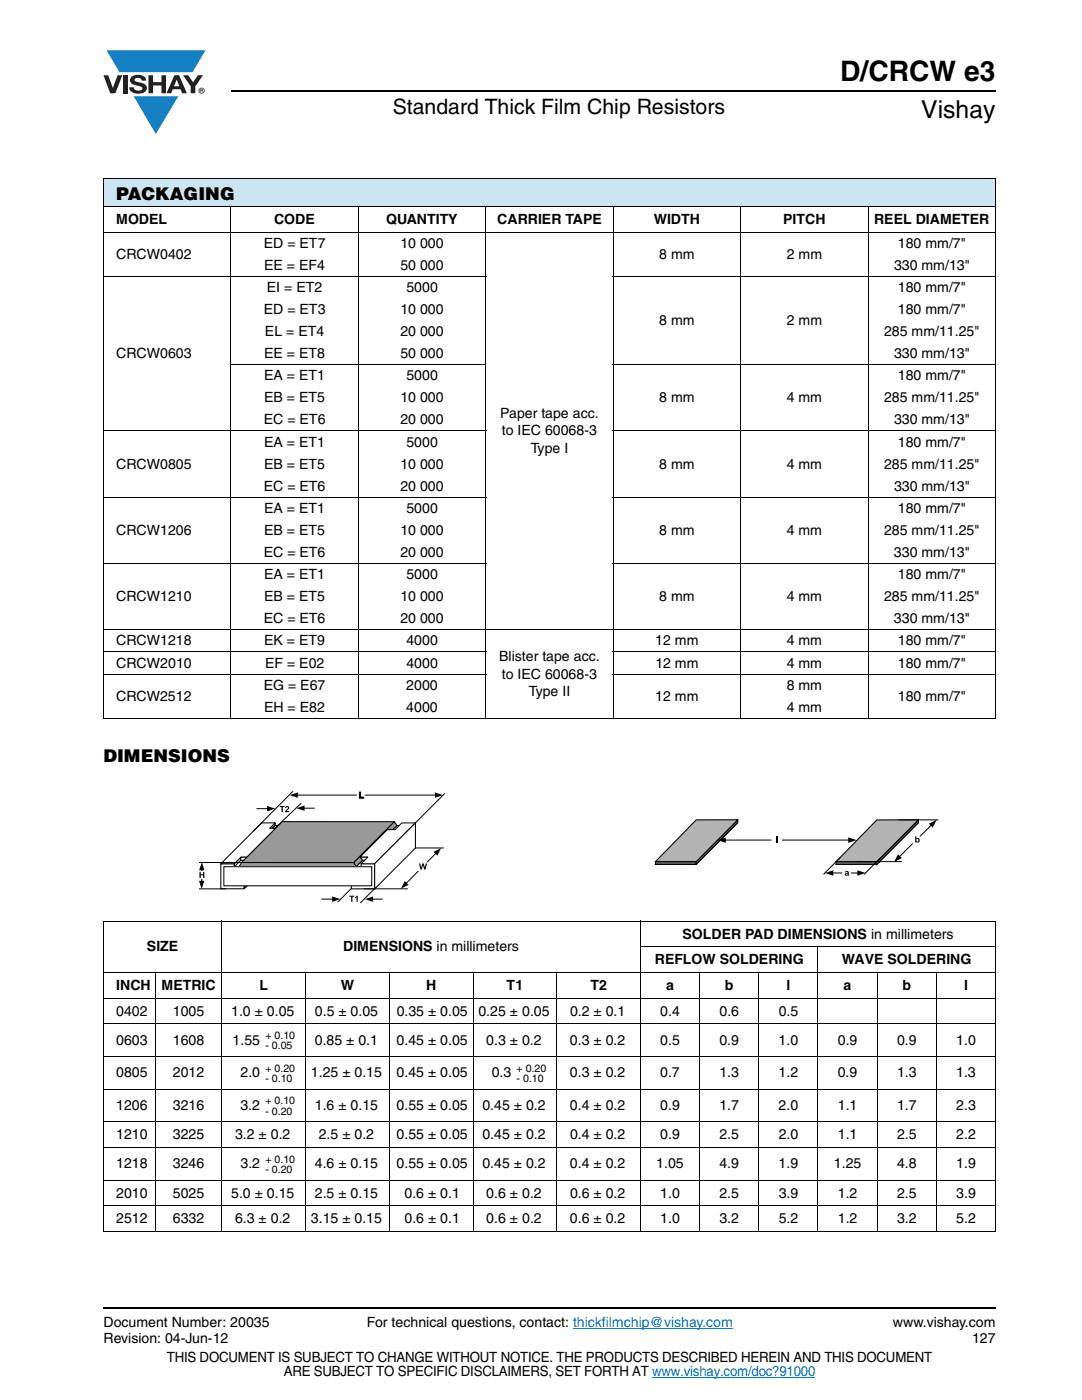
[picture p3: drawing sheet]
<svg xmlns="http://www.w3.org/2000/svg" width="216mm" height="279mm" viewBox="0 0 216 279" stroke-linecap="round" stroke-linejoin="round" font-family="sans-serif">
<path d="M114.3 265.1h31.9" fill="none" stroke="#007ec4" stroke-width=".2"/>
<path d="M20.5 260.8h.1v.4h-.1z" fill="#000"/>
<path d="M46.1 18.2h152.5M20.6 261h178.2" fill="none" stroke="#000" stroke-width=".36"/>
<path d="M20.6 10.1h20.4v16.7h-20.4z" fill="#fff"/>
<g fill="#147fc3">
<path d="M21.3 10.1h19.7l-2.6 4.3h-3.8h-10.8z"/>
<path d="M26.7 19.2h8.9l-4.5 7.6z"/>
</g>
<g fill="#231f20">
<path d="M20.6 15h1l.9 2.5 1-2.5h.9l-1.4 3.6h-1z"/>
<path d="M24.6 15h.9v3.6h-.9z"/>
<path d="M26.3 15.3a2.1 2.1 0 0 1 2.8 .4l.1 .4h-.9a.79 .79 0 0 0-.7-.6 .79 .79 0 0 0-.8 .5l.3 .2 1 .3a1.08 1.08 0 0 1 1.2 1 1.08 1.08 0 0 1-1.1 1.1 1.73 1.73 0 0 1-2.4-1.2h.9a.96 .96 0 0 0 .8 .7 .96 .96 0 0 0 .9-.5 1.31 1.31 0 0 0-1.2-.6 1.03 1.03 0 0 1-1.1-.5 1.03 1.03 0 0 1 .2-1.2z"/>
<path d="M29.6 15h.9v1.4h1.7v-1.4h.9v3.6h-.9v-1.5h-1.7v1.5h-.9z"/>
<path d="M36.5 15h1.1l.9 1.4 1-1.4h1l-1.5 2.2v1.4h-.9v-1.4z"/>
<path d="M35.3 15.9l.5 1.3h-1.1zM34.8 15l-1.6 3.6h1l.3-.8h1.5l.3 .8h1l-1.6-3.6z"/>
<path d="M39.8 18.1a.46 .46 0 0 1 .9 0 .46 .46 0 0 1-.9 0zM39.6 18.1a.6 .6 0 0 0 1.2 0 .6 .6 0 0 0-1.2 0z"/>
<path d="M40.1 17.9h.2v.1h-.2zM40 17.8v.6h.1v-.3l.4 .3-.2-.3 .2-.1-.1-.2z"/>
</g>
<path d="M130.1 274.9h32.5" fill="none" stroke="#007ec4" stroke-width=".2"/>
<path d="M20.6 35.7h178v5.5h-178z" fill="#cce5f3"/>
<g fill="none" stroke="#000" stroke-width=".2">
<path d="M20.6 35.7h178.1M20.6 35.8v107.5M198.6 35.8v107.5M20.6 41.2h178.1M20.6 46.3h178.1M20.6 55.1h76.4M46.1 41.1v102.3M71.5 41.1v102.3M96.9 41.1v102.3M122.3 55.1h76.4M122.4 41.1v102.3M147.8 41.1v102.3"/>
<path d="M173.2 41.1v102.3M46 72.8h51M122.3 72.8h76.4M20.6 86h76.4M20.6 99.2h76.4M122.3 86h76.4M122.3 99.2h76.4M20.6 112.5h76.4M122.3 112.5h76.4M20.6 125.7h178.1M20.6 130.1h76.4M20.6 134.5h76.4"/>
<path d="M122.3 130.1h76.4M122.3 134.5h76.4M20.6 143.3h178.1M20.6 183.9h178.1M20.6 194.1h178.1M20.6 199.2h178.1M20.6 184v61.7M31 194v51.9M44.3 183.8v62.1M61 194v51.9M77.7 194v51.9M94.4 194v51.9"/>
<path d="M111.1 194v51.9M127.7 189h71M127.8 183.8v62.1M139.6 194v51.9M151.4 194v51.9M163.2 188.9v57M175 194v51.9M186.8 194v51.9M198.6 184v61.7M20.6 204.3h178.1M20.6 210.9h178.1M20.6 217.4h178.1"/>
<path d="M20.6 223.9h178.1M20.6 229h178.1M20.6 235.5h178.1M20.6 240.7h178.1M20.6 245.8h178.1"/>
</g>
<path d="M39.5 157.9h49.3v22.4h-49.3z" fill="#fff"/>
<path d="M64.1 179.4h2.4M71.3 176.1l-3.9 4M74.2 179.4h2.2M75.8 176.3l-3.9 3.9" fill="none" stroke="#000" stroke-width=".2"/>
<path d="M66.3 178.9l1.6 .5-1.6 .6zM72.8 179.4l1.7-.5v1.1z" fill="#000"/>
<path d="M78.7 164l.6 .8-8.2 8.2-.5-.9z" fill-rule="evenodd" fill="#999"/>
<path d="M78.7 164l.6 .8-8.2 8.2-.5-.9z" fill="none" stroke="#000" stroke-width=".2"/>
<path d="M44.1 172.4h2.7v4.3h1.9v.7h-4.6z" fill-rule="evenodd" fill="#fff"/>
<path d="M44.1 172.4h2.7v4.3h1.9v.7h-4.6z" fill="none" stroke="#000" stroke-width=".2"/>
<path d="M79.2 164.8l1-.1-8.1 8.3h-1z" fill-rule="evenodd" fill="#fff"/>
<path d="M79.2 164.8l1-.1-8.1 8.3h-1z" fill="none" stroke="#000" stroke-width=".2"/>
<path d="M71.8 171h1.6v.7h-1z" fill-rule="evenodd" fill="#fff"/>
<path d="M71.8 171h1.6v.7h-1z" fill="none" stroke="#000" stroke-width=".2"/>
<path d="M72.1 172.4h2.7v5h-4.7v-.7h2z" fill-rule="evenodd" fill="#fff"/>
<path d="M72.1 172.4h2.7v5h-4.7v-.7h2z" fill="none" stroke="#000" stroke-width=".2"/>
<path d="M48.2 172.1h22.4l.5 .9h-23.4z" fill-rule="evenodd" fill="#999"/>
<path d="M48.2 172.1h22.4l.5 .9h-23.4zM54.9 164.7h.7l-.6 .6h-.7z" fill="none" stroke="#000" stroke-width=".2"/>
<path d="M77.3 165.6h1.5l1.4-1.4h2.7l-8.1 8.2h-2.7l1.3-1.4h-1.5z" fill-rule="evenodd" fill="#fff"/>
<path d="M77.3 165.6h1.5l1.4-1.4h2.7l-8.1 8.2h-2.7l1.3-1.4h-1.5z" fill="none" stroke="#000" stroke-width=".2"/>
<path d="M48.7 176.8h.6l-.6 .6z" fill="#fff"/>
<path d="M48.7 176.8h.6l-.6 .6zM54.9 164.2v.5l-8.1 8.3v-.6z" fill="none" stroke="#000" stroke-width=".2"/>
<path d="M48 171h1.3v.7h-1.3z" fill-rule="evenodd" fill="#fff"/>
<path d="M48 171h1.3v.7h-1.3z" fill="none" stroke="#000" stroke-width=".2"/>
<path d="M52.2 164.2h2.7l-1.1 1.1h1.2l-5.7 5.7h-1.2l-1.3 1.4h-2.7z" fill-rule="evenodd" fill="#fff"/>
<path d="M52.2 164.2h2.7l-1.1 1.1h1.2l-5.7 5.7h-1.2l-1.3 1.4h-2.7z" fill="none" stroke="#000" stroke-width=".2"/>
<path d="M56.3 164h22.4l-8.1 8.1h-22.4z" fill-rule="evenodd" fill="#999"/>
<path d="M58.4 157.9l-7.9 8.1M59.2 158.7h27.8M88.8 158.3l-8.4 8.4M39.7 177.4h5.4M39.7 172.1h9.5M40.3 173.5l-.1 2.5M51.2 161.4h2.3M56.3 164h22.4l-8.1 8.1h-22.4zM60.1 160.3l-5.5 5.2M60.5 161.3h2.3" fill="none" stroke="#000" stroke-width=".2"/>
<path d="M57.8 158.7l1.6-.6v1.1zM86.8 158.1l1.6 .6-1.6 .5zM39.7 175.8h1.1l-.6 1.6zM40.3 172l.5 1.7h-1.1zM53.3 160.9l1.6 .5-1.6 .5zM59.1 161.3l1.7-.5v1z" fill="#000"/>
<path d="M71.3 158h1.4v1.5h-1.4z" fill="#fff"/>
<path d="M71.3 158h1.4v1.5h-1.4z" fill="none" stroke="#fff" stroke-width=".2"/>
<path d="M71.7 158.1h.3v1h.6v.2h-.9z" fill-rule="evenodd" fill="#000"/>
<path d="M71.7 158.1h.3v1h.6v.2h-.9z" fill="none" stroke="#000" stroke-width=".2"/>
<path d="M39.5 173.9h1.4v1.4h-1.4z" fill="#fff"/>
<path d="M39.5 173.9h1.4v1.4h-1.4z" fill="none" stroke="#fff" stroke-width=".2"/>
<g fill="#000">
<path d="M80.8 175.8l.7 .8-1.5 .8zM86.5 170l1.5-.8-.7 1.6z"/>
<path d="M39.8 174h.2v.5h.5v-.5h.3v1.2h-.3v-.5h-.5v.5h-.2z" fill-rule="evenodd"/>
</g>
<path d="M72.6 177.4h8.8M80.7 169.2h7.9M87 170.2l-6 6.2" fill="none" stroke="#000" stroke-width=".2"/>
<path d="M83.5 172.2h1.9v1.5h-1.9z" fill="#fff"/>
<path d="M83.5 172.2h1.9v1.5h-1.9z" fill="none" stroke="#fff" stroke-width=".2"/>
<path d="M74.8 172.4l8.1-8.2v5l-8.1 8.2z" fill-rule="evenodd" fill="#fff"/>
<path d="M74.8 172.4l8.1-8.2v5l-8.1 8.2z" fill="none" stroke="#000" stroke-width=".2"/>
<path d="M44.7 173h29.5v3.8h-29.5z" fill="#fff"/>
<path d="M44.7 173h29.5v3.8h-29.5z" fill="none" stroke="#000" stroke-width=".2"/>
<g fill="#000">
<path d="M55.8 160.9h1v.2h-.4v1h-.2v-1h-.4z" fill-rule="evenodd"/>
<path d="M57 160.9a.45 .45 0 0 1 .7 .3 .45 .45 0 0 1-.4 .6l.4 .1v.2h-.8v-.2a.67 .67 0 0 0 .5-.8l-.5 .1z" fill-rule="evenodd"/>
<path d="M69.7 178.8h1v.2h-.4v1h-.2v-1h-.4z" fill-rule="evenodd"/>
<path d="M70.9 179.1l.5-.4v1.3h-.2v-.9l-.3 .2z" fill-rule="evenodd"/>
<path d="M83.6 172.3h.3l.1 .9 .3-.9h.3l.2 .9 .2-.9h.2l-.3 1.2h-.2l-.3-.9-.2 .9h-.3z" fill-rule="evenodd"/>
</g>
<path d="M130.6 163.4h56.7v11.4h-56.7z" fill="#fff"/>
<path d="M175 164.2h8.3l-8.3 8.3h-8.2z" fill="none" stroke="#000" stroke-width=".2"/>
<path d="M166.8 172h8.2v.5h-8.2z" fill="#666"/>
<path d="M166.8 172h8.2v.5h-8.2z" fill="none" stroke="#000" stroke-width=".21"/>
<path d="M183.3 163.6v.6l-8.3 8.3v-.6z" fill-rule="evenodd" fill="#666"/>
<path d="M183.3 163.6v.6l-8.3 8.3v-.6z" fill="none" stroke="#000" stroke-width=".21"/>
<path d="M175 163.6h8.3l-8.3 8.4h-8.1z" fill-rule="evenodd" fill="#b3b3b3"/>
<path d="M175 163.6h8.3l-8.3 8.4h-8.1z" fill="none" stroke="#000" stroke-width=".21"/>
<path d="M166 174.2h5.3M167.7 171.1l-3.4 3.4M171 172h9M175.8 171.1l-3.4 3.4M179.3 163.6h8M185.9 164.6l-6.5 6.4" fill="none" stroke="#000" stroke-width=".2"/>
<path d="M164.6 174.2l1.7-.5v1.1zM171.1 173.7l1.6 .5-1.6 .6zM179.2 170.5l.8 .7-1.6 .8zM185.3 164.4l1.6-.8-.8 1.6z" fill="#000"/>
<path d="M168.1 173.8h1.6v.7h-1.6z" fill="#fff"/>
<path d="M168.1 173.8h1.6v.7h-1.6z" fill="none" stroke="#fff" stroke-width=".2"/>
<path d="M182.2 167h1.3v1.4h-1.3z" fill="#fff"/>
<path d="M182.2 167h1.3v1.4h-1.3z" fill="none" stroke="#fff" stroke-width=".2"/>
<path d="M138.9 164.2h8.3l-8.3 8.3h-8.1z" fill="none" stroke="#000" stroke-width=".2"/>
<path d="M130.8 171.9h8.1v.6h-8.1z" fill="#666"/>
<path d="M130.8 171.9h8.1v.6h-8.1z" fill="none" stroke="#000" stroke-width=".21"/>
<path d="M147.2 163.6v.6l-8.3 8.3v-.6z" fill-rule="evenodd" fill="#666"/>
<path d="M147.2 163.6v.6l-8.3 8.3v-.6z" fill="none" stroke="#000" stroke-width=".21"/>
<path d="M138.9 163.6h8.3l-8.3 8.3h-8.1z" fill-rule="evenodd" fill="#b3b3b3"/>
<path d="M138.9 163.6h8.3l-8.3 8.3h-8.1z" fill="none" stroke="#000" stroke-width=".21"/>
<path d="M144.6 167.7h24.9" fill="none" stroke="#000" stroke-width=".2"/>
<path d="M143.2 167.7l1.6-.6v1.1zM169.3 167.1l1.6 .6-1.6 .5z" fill="#000"/>
<path d="M154 167.1h1.9v1.3h-1.9z" fill="#fff"/>
<path d="M154 167.1h1.9v1.3h-1.9z" fill="none" stroke="#fff" stroke-width=".2"/>
<path d="M155 167h.2v1.2h-.2z" fill="#000"/>
<g fill="#000">
<path d="M168.9 174.4v.2h.1l.1-.3zM168.7 173.9a.38 .38 0 0 1 .4-.1 .38 .38 0 0 1 .3 .4v.6l-.2-.1a.32 .32 0 0 1-.5 .1 .32 .32 0 0 1-.1-.5 .32 .32 0 0 1 .4-.1l.1-.2-.5 .1z" fill-rule="evenodd"/>
<path d="M182.9 167.5a.26 .26 0 0 0 0 .3 .26 .26 0 0 0 .3 .1v-.4zM182.6 166.9h.3v.5a.42 .42 0 0 1 .5 0 .42 .42 0 0 1 0 .6 .42 .42 0 0 1-.6 0v.2h-.2z" fill-rule="evenodd"/>
</g>
<text font-size="5.6" x="167.6" y="16.1">D/CRCW e3</text>
<text font-size="4.9" x="183.8" y="23.6">Vishay</text>
<text font-size="4.2" x="78.4" y="22.8">Standard Thick Film Chip Resistors</text>
<g font-size="3.5">
<text x="23.2" y="39.8">PACKAGING</text>
<text x="20.6" y="152">DIMENSIONS</text>
</g>
<g font-size="2.8">
<text x="23.2" y="44.7">MODEL</text>
<text x="54.7" y="44.7">CODE</text>
<text x="77.1" y="44.7">QUANTITY</text>
<text x="99.2" y="44.7">CARRIER TAPE</text>
<text x="130.4" y="44.7">WIDTH</text>
<text x="156.3" y="44.7">PITCH</text>
<text x="174.4" y="44.7">REEL DIAMETER</text>
<text x="23.2" y="51.6">CRCW0402</text>
<text x="52.6" y="49.4">ED = ET7</text>
<text x="52.7" y="53.8">EE = EF4</text>
<text x="79.9" y="53.8">50 000</text>
<text x="79.9" y="49.4">10 000</text>
<text x="131.6" y="51.6">8 mm</text>
<text x="157" y="51.6">2 mm</text>
<text x="178.4" y="53.8">330 mm/13&quot;</text>
<text x="179.2" y="49.4">180 mm/7&quot;</text>
<text x="53.3" y="58.3">EI = ET2</text>
<text x="81.1" y="58.3">5000</text>
<text x="179.2" y="58.3">180 mm/7&quot;</text>
<text x="52.6" y="62.7">ED = ET3</text>
<text x="79.9" y="62.7">10 000</text>
<text x="131.6" y="64.9">8 mm</text>
<text x="157" y="64.9">2 mm</text>
<text x="179.2" y="62.7">180 mm/7&quot;</text>
<text x="23.2" y="71.5">CRCW0603</text>
<text x="52.7" y="71.5">EE = ET8</text>
<text x="52.9" y="67.1">EL = ET4</text>
<text x="79.9" y="67.1">20 000</text>
<text x="79.9" y="71.5">50 000</text>
<text x="176.4" y="67.1">285 mm/11.25&quot;</text>
<text x="178.4" y="71.5">330 mm/13&quot;</text>
<text x="52.7" y="75.9">EA = ET1</text>
<text x="81.1" y="75.9">5000</text>
<text x="179.2" y="75.9">180 mm/7&quot;</text>
<text x="52.7" y="80.3">EB = ET5</text>
<text x="79.9" y="80.3">10 000</text>
<text x="99.8" y="83.4">Paper tape acc.</text>
<text x="131.6" y="80.3">8 mm</text>
<text x="157" y="80.3">4 mm</text>
<text x="176.4" y="80.3">285 mm/11.25&quot;</text>
<text x="52.6" y="84.7">EC = ET6</text>
<text x="52.7" y="89.1">EA = ET1</text>
<text x="79.9" y="84.7">20 000</text>
<text x="81.1" y="89.1">5000</text>
<text x="100.2" y="86.9">to IEC 60068-3</text>
<text x="178.4" y="84.7">330 mm/13&quot;</text>
<text x="179.2" y="89.1">180 mm/7&quot;</text>
<text x="23.2" y="93.5">CRCW0805</text>
<text x="52.7" y="93.5">EB = ET5</text>
<text x="79.9" y="93.5">10 000</text>
<text x="105.9" y="90.4">Type I</text>
<text x="131.5" y="93.5">8 mm</text>
<text x="157" y="93.5">4 mm</text>
<text x="176.4" y="93.5">285 mm/11.25&quot;</text>
<text x="52.6" y="97.9">EC = ET6</text>
<text x="79.9" y="97.9">20 000</text>
<text x="178.4" y="97.9">330 mm/13&quot;</text>
<text x="23.2" y="106.8">CRCW1206</text>
<text x="52.7" y="102.4">EA = ET1</text>
<text x="52.7" y="106.8">EB = ET5</text>
<text x="79.9" y="106.8">10 000</text>
<text x="81.1" y="102.4">5000</text>
<text x="131.5" y="106.8">8 mm</text>
<text x="157" y="106.8">4 mm</text>
<text x="176.4" y="106.8">285 mm/11.25&quot;</text>
<text x="179.2" y="102.4">180 mm/7&quot;</text>
<text x="52.6" y="111.2">EC = ET6</text>
<text x="79.9" y="111.2">20 000</text>
<text x="178.4" y="111.2">330 mm/13&quot;</text>
<text x="23.2" y="120">CRCW1210</text>
<text x="52.7" y="115.6">EA = ET1</text>
<text x="52.7" y="120">EB = ET5</text>
<text x="79.9" y="120">10 000</text>
<text x="81.1" y="115.6">5000</text>
<text x="131.5" y="120">8 mm</text>
<text x="157" y="120">4 mm</text>
<text x="176.4" y="120">285 mm/11.25&quot;</text>
<text x="179.2" y="115.6">180 mm/7&quot;</text>
<text x="52.6" y="124.4">EC = ET6</text>
<text x="79.9" y="124.4">20 000</text>
<text x="178.4" y="124.4">330 mm/13&quot;</text>
<text x="23.2" y="128.8">CRCW1218</text>
<text x="52.7" y="128.8">EK = ET9</text>
<text x="81.1" y="128.8">4000</text>
<text x="99.6" y="131.9">Blister tape acc.</text>
<text x="130.8" y="128.8">12 mm</text>
<text x="157" y="128.8">4 mm</text>
<text x="179.2" y="128.8">180 mm/7&quot;</text>
<text x="23.2" y="133.2">CRCW2010</text>
<text x="52.6" y="137.6">EG = E67</text>
<text x="52.9" y="133.2">EF = E02</text>
<text x="81.1" y="137.6">2000</text>
<text x="81.1" y="133.2">4000</text>
<text x="100.2" y="135.4">to IEC 60068-3</text>
<text x="130.8" y="133.2">12 mm</text>
<text x="157" y="137.6">8 mm</text>
<text x="157" y="133.2">4 mm</text>
<text x="179.2" y="133.2">180 mm/7&quot;</text>
<text x="23.2" y="139.8">CRCW2512</text>
<text x="52.7" y="142">EH = E82</text>
<text x="81.1" y="142">4000</text>
<text x="105.5" y="139">Type II</text>
<text x="130.8" y="139.8">12 mm</text>
<text x="157" y="142">4 mm</text>
<text x="179.2" y="139.8">180 mm/7&quot;</text>
<text x="29.3" y="189.9">SIZE</text>
<text x="68.5" y="189.9">DIMENSIONS in millimeters</text>
<text x="136.2" y="187.3">SOLDER PAD DIMENSIONS in millimeters</text>
<text x="23.2" y="197.6">INCH</text>
<text x="32.2" y="197.6">METRIC</text>
<text x="51.8" y="197.6">L</text>
<text x="68" y="197.6">W</text>
<text x="85" y="197.6">H</text>
<text x="101.1" y="197.6">T1</text>
<text x="117.8" y="197.6">T2</text>
<text x="130.6" y="192.4">REFLOW SOLDERING</text>
<text x="132.9" y="197.6">a</text>
<text x="144.6" y="197.6">b</text>
<text x="156.9" y="197.6">l</text>
<text x="168" y="192.4">WAVE SOLDERING</text>
<text x="168.3" y="197.6">a</text>
<text x="180.1" y="197.6">b</text>
<text x="192.4" y="197.6">l</text>
<text x="23.2" y="202.7">0402</text>
<text x="34.5" y="202.7">1005</text>
<text x="46.1" y="202.7">1.0 ± 0.05</text>
<text x="62.8" y="202.7">0.5 ± 0.05</text>
<text x="79.2" y="202.7">0.35 ± 0.05</text>
<text x="95.5" y="202.7">0.25 ± 0.05</text>
<text x="113.7" y="202.7">0.2 ± 0.1</text>
<text x="131.8" y="202.7">0.4</text>
<text x="143.6" y="202.7">0.6</text>
<text x="155.4" y="202.7">0.5</text>
<text x="23.2" y="208.5">0603</text>
<text x="34.5" y="208.5">1608</text>
<text x="46.4" y="208.5">1.55</text>
<text x="62.8" y="208.5">0.85 ± 0.1</text>
<text x="79.1" y="208.5">0.45 ± 0.05</text>
<text x="97" y="208.5">0.3 ± 0.2</text>
<text x="113.7" y="208.5">0.3 ± 0.2</text>
<text x="131.7" y="208.5">0.5</text>
<text x="143.6" y="208.5">0.9</text>
<text x="155.4" y="208.5">1.0</text>
<text x="167.2" y="208.5">0.9</text>
<text x="179" y="208.5">0.9</text>
<text x="190.8" y="208.5">1.0</text>
<text x="23.2" y="215">0805</text>
<text x="34.5" y="215">2012</text>
<text x="48" y="215">2.0</text>
<text x="62" y="215">1.25 ± 0.15</text>
<text x="79.1" y="215">0.45 ± 0.05</text>
<text x="98.1" y="215">0.3</text>
<text x="113.7" y="215">0.3 ± 0.2</text>
<text x="131.7" y="215">0.7</text>
<text x="143.6" y="215">1.3</text>
<text x="155.4" y="215">1.2</text>
<text x="167.2" y="215">0.9</text>
<text x="179" y="215">1.3</text>
<text x="190.8" y="215">1.3</text>
<text x="23.2" y="221.6">1206</text>
<text x="34.5" y="221.6">3216</text>
<text x="48" y="221.6">3.2</text>
<text x="62.8" y="221.6">1.6 ± 0.15</text>
<text x="79.1" y="221.6">0.55 ± 0.05</text>
<text x="96.2" y="221.6">0.45 ± 0.2</text>
<text x="113.7" y="221.6">0.4 ± 0.2</text>
<text x="131.7" y="221.6">0.9</text>
<text x="143.6" y="221.6">1.7</text>
<text x="155.4" y="221.6">2.0</text>
<text x="167.2" y="221.6">1.1</text>
<text x="179" y="221.6">1.7</text>
<text x="190.8" y="221.6">2.3</text>
<text x="23.2" y="227.4">1210</text>
<text x="34.5" y="227.4">3225</text>
<text x="46.9" y="227.4">3.2 ± 0.2</text>
<text x="63.6" y="227.4">2.5 ± 0.2</text>
<text x="79.1" y="227.4">0.55 ± 0.05</text>
<text x="96.3" y="227.4">0.45 ± 0.2</text>
<text x="113.7" y="227.4">0.4 ± 0.2</text>
<text x="131.7" y="227.4">0.9</text>
<text x="143.6" y="227.4">2.5</text>
<text x="155.4" y="227.4">2.0</text>
<text x="167.2" y="227.4">1.1</text>
<text x="179" y="227.4">2.5</text>
<text x="190.8" y="227.4">2.2</text>
<text x="23.2" y="233.2">1218</text>
<text x="34.5" y="233.2">3246</text>
<text x="48" y="233.2">3.2</text>
<text x="62.8" y="233.2">4.6 ± 0.15</text>
<text x="79.1" y="233.2">0.55 ± 0.05</text>
<text x="96.2" y="233.2">0.45 ± 0.2</text>
<text x="113.7" y="233.2">0.4 ± 0.2</text>
<text x="131" y="233.2">1.05</text>
<text x="143.6" y="233.2">4.9</text>
<text x="155.4" y="233.2">1.9</text>
<text x="166.4" y="233.2">1.25</text>
<text x="179" y="233.2">4.8</text>
<text x="190.8" y="233.2">1.9</text>
<text x="23.2" y="239">2010</text>
<text x="34.5" y="239">5025</text>
<text x="46.1" y="239">5.0 ± 0.15</text>
<text x="62.8" y="239">2.5 ± 0.15</text>
<text x="80.7" y="239">0.6 ± 0.1</text>
<text x="97" y="239">0.6 ± 0.2</text>
<text x="113.7" y="239">0.6 ± 0.2</text>
<text x="131.7" y="239">1.0</text>
<text x="143.6" y="239">2.5</text>
<text x="155.4" y="239">3.9</text>
<text x="167.2" y="239">1.2</text>
<text x="179" y="239">2.5</text>
<text x="190.8" y="239">3.9</text>
<text x="23.2" y="244.1">2512</text>
<text x="34.5" y="244.1">6332</text>
<text x="46.9" y="244.1">6.3 ± 0.2</text>
<text x="62" y="244.1">3.15 ± 0.15</text>
<text x="80.7" y="244.1">0.6 ± 0.1</text>
<text x="97" y="244.1">0.6 ± 0.2</text>
<text x="113.7" y="244.1">0.6 ± 0.2</text>
<text x="131.7" y="244.1">1.0</text>
<text x="143.6" y="244.1">3.2</text>
<text x="155.4" y="244.1">5.2</text>
<text x="167.2" y="244.1">1.2</text>
<text x="179" y="244.1">3.2</text>
<text x="190.8" y="244.1">5.2</text>
<text x="20.6" y="264.9">Document Number: 20035</text>
<text x="20.6" y="268.1">Revision: 04-Jun-12</text>
<text x="73.2" y="264.9">For technical questions, contact: thickfilmchip@vishay.com</text>
<text x="178.2" y="264.9">www.vishay.com</text>
<text x="194" y="268.1">127</text>
<text x="33.3" y="271.9">THIS DOCUMENT IS SUBJECT TO CHANGE WITHOUT NOTICE. THE PRODUCTS DESCRIBED HEREIN AND THIS DOCUMENT</text>
<text x="56.6" y="274.7">ARE SUBJECT TO SPECIFIC DISCLAIMERS, SET FORTH AT www.vishay.com/doc?91000</text>
</g>
<g font-size="2.1">
<text x="53" y="207.3">+ 0.10</text>
<text x="53" y="209.4">- 0.05</text>
<text x="53" y="213.8">+ 0.20</text>
<text x="53" y="216">- 0.10</text>
<text x="103.1" y="213.8">+ 0.20</text>
<text x="103.1" y="216">- 0.10</text>
<text x="53" y="220.4">+ 0.10</text>
<text x="53" y="222.5">- 0.20</text>
<text x="53" y="232">+ 0.10</text>
<text x="53" y="234.1">- 0.20</text>
</g>
</svg>
